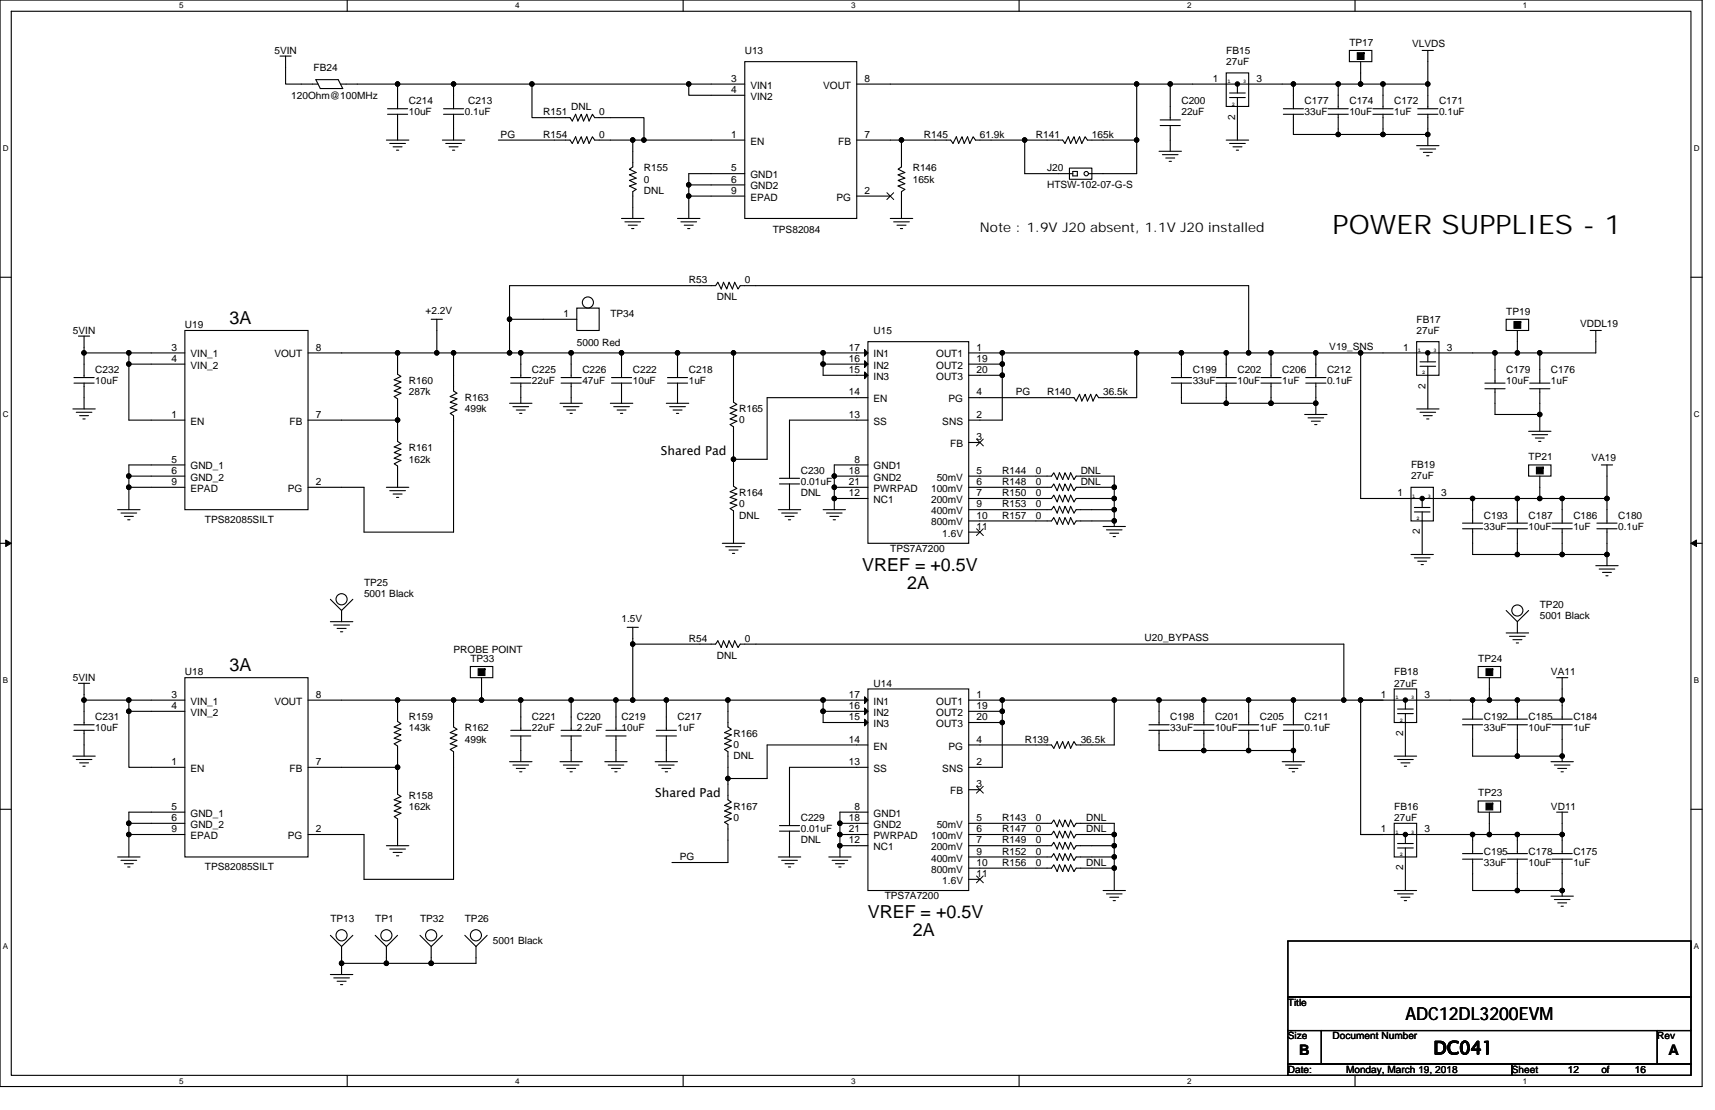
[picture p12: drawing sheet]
<svg xmlns="http://www.w3.org/2000/svg" width="432mm" height="279mm" viewBox="0 0 432 279" stroke-linecap="round" stroke-linejoin="round" font-family="sans-serif">
<path d="M0 0h428.6v273.5h-428.6zM2.8 2.8h422.9v267.9h-422.9z" fill="none" stroke="#000" stroke-width=".28"/>
<g fill="#fff">
<path d="M45.1 .3h1.1v2.3h-1.1z"/>
<path d="M45.1 271h1.1v2.2h-1.1z"/>
</g>
<path d="M87.4 0v2.8M87.4 270.7v2.8" fill="none" stroke="#000" stroke-width=".28"/>
<g fill="#fff">
<path d="M129.7 .3h1.1v2.3h-1.1z"/>
<path d="M129.7 271h1.1v2.2h-1.1z"/>
</g>
<path d="M172 0v2.8M172 270.7v2.8" fill="none" stroke="#000" stroke-width=".28"/>
<g fill="#fff">
<path d="M214.3 .3h1.1v2.3h-1.1z"/>
<path d="M214.3 271h1.1v2.2h-1.1z"/>
</g>
<path d="M256.6 0v2.8M256.6 270.7v2.8" fill="none" stroke="#000" stroke-width=".28"/>
<g fill="#fff">
<path d="M298.9 .3h1.1v2.3h-1.1z"/>
<path d="M298.9 271h1.1v2.2h-1.1z"/>
</g>
<path d="M341.2 0v2.8M341.2 270.7v2.8" fill="none" stroke="#000" stroke-width=".28"/>
<g fill="#fff">
<path d="M383.5 .3h1.1v2.3h-1.1z"/>
<path d="M383.5 271h1.1v2.2h-1.1z"/>
<path d="M.7 36.3h1.5v2.3h-1.5z"/>
<path d="M426.5 36.3h1.4v2.3h-1.4z"/>
<path d="M.7 103.3h1.5v2.2h-1.5z"/>
<path d="M426.5 103.3h1.4v2.2h-1.4z"/>
</g>
<path d="M0 69.8h2.8M425.7 69.8h2.9" fill="none" stroke="#000" stroke-width=".28"/>
<g fill="#fff">
<path d="M.7 170.2h1.4v2.3h-1.4z"/>
<path d="M426.5 170.2h1.3v2.3h-1.3z"/>
</g>
<path d="M0 136.8h2.8M425.7 136.8h2.9" fill="none" stroke="#000" stroke-width=".28"/>
<path d="M1.4 135.9l1.4 .9-1.4 .8zM425.7 136.8l1.4-.9v1.7z" fill="#000" stroke="#000" stroke-width=".25"/>
<g fill="#fff">
<path d="M.7 237.2h1.4v2.2h-1.4z"/>
<path d="M426.4 237.2h1.4v2.2h-1.4z"/>
</g>
<g fill="none" stroke="#000" stroke-width=".28">
<path d="M70.5 14.1h2.8M71.9 14.1v7.1h8.2M187.5 15.5h28.2v39.5h-28.2zM308.7 18.4h5.7v8.4h-5.7zM339.7 12.7h5.7v2.8h-5.7zM342.6 15.5v5.7M358.1 12.7h2.8M359.5 12.7v8.5M79.5 20h5.7l1.1 2.3h-5.7zM97.3 35.3h5.6M97.6 28.8h5M97.6 27.4h5"/>
<path d="M98.1 36.1h4M99 37h2.2M99.8 37.8h.6M100.1 28.8v6.5M100.1 21.2h-14.4M100.1 21.2h14.1M100.1 21.2v6.2M111.4 35.3h5.6M111.7 28.8h5M111.7 27.4h5M112.2 36.1h4M113.1 37h2.2"/>
<path d="M113.9 37.8h.6M114.2 28.8v6.5M114.2 21.2v6.2M114.2 21.2h19.7M125.5 35.3h18l.6 .8 .8-1.7 .6 1.7 .8-1.7 .6 1.7 .8-1.7 .6 1.7 .9-1.7 .5 .9h9.6M133.9 21.2v8.4h9.6l.6 .9 .8-1.7 .6 1.7 .8-1.7 .6 1.7 .8-1.7 .6 1.7 .9-1.7 .5 .8h12.4v5.7h25.4M133.9 21.2h39.5M159.3 35.3v6.7l-.8 .6 1.7 .8-1.7 .6 1.7 .9-1.7 .5 1.7 .8-1.7 .6 1.7 .9-.9 .5v6.8M159.3 35.3h2.8M173.4 21.2v2.8h14.1M187.5 21.2h-14.1M215.7 21.2h70.5"/>
<path d="M215.7 35.3h11.3M227 35.3v6.7l-.9 .6 1.7 .8-1.7 .6 1.7 .9-1.7 .5 1.7 .8-1.7 .6 1.7 .9-.8 .5v6.8M227 35.3h12.4l.5 .8 .9-1.7 .6 1.7 .8-1.7 .6 1.7 .8-1.7 .6 1.7 .8-1.7 .6 .9h12.4M258 35.3h9.6l.5 .8 .9-1.7 .6 1.7 .8-1.7 .6 1.7 .8-1.7 .6 1.7 .8-1.7 .6 .9h12.4M258 35.3v8.4h11.3M286.2 35.3v8.4h-12.1M286.2 21.2v14.1M286.2 21.2h8.4M291.8 38.1h5.7M292.1 31.6h5.1M292.1 30.2h5.1M292.7 38.9h3.9"/>
<path d="M293.5 39.8h2.3M294.6 21.2v9M294.6 31.6v6.5M294.6 21.2h31M308.7 35.3h5.7M309.6 23.4h3.9M309.6 36.1h3.9M309.6 24.6h3.9M310.4 37h2.3M311.3 37.8h.5M311.6 21.2v2.2M311.6 24.6v10.7"/>
<path d="M323.1 28.8h5.1M323.1 27.4h5.1M325.6 21.2v6.2M325.6 28.8v5h11.3M325.6 21.2h11.3M334.4 28.8h5.1M334.4 27.4h5.1M336.9 28.8v5M336.9 21.2h5.7M336.9 21.2v6.2M336.9 33.8h11.3M342.6 21.2h5.6"/>
<path d="M345.7 28.8h5.1M345.7 27.4h5.1M348.2 33.8h11.3M348.2 21.2v6.2M348.2 28.8v5M348.2 21.2h11.3M356.7 36.7h5.6M357 28.8h5M357 27.4h5M357.5 37.5h4M358.4 38.4h2.2M359.2 39.2h.6"/>
<path d="M359.5 21.2v6.2M359.5 33.8v2.9M359.5 28.8v5M156.5 55h5.6M157.3 55.8h4M158.2 56.7h2.2M159 57.5h.6M170.6 55h5.6M171.4 55.8h4M172.3 56.7h2.2M173.1 57.5h.6M173.4 49.4h14.1"/>
<path d="M173.4 46.5h14.1M173.4 49.4v5.6M173.4 46.5v2.9M187.5 43.7h-14.1v2.8M215.7 49.4h8.5M224.2 55h5.6M225 55.8h4M225.8 56.7h2.3M226.7 57.5h.6M269.3 43.7h.8M269.3 42.3h5.6v2.8h-5.6zM270.1 43.2h1.2v1.1h-1.2z"/>
<path d="M294.4 40.6h.5M145.2 77.6h5.7v5.6h-5.7zM18.6 96.4h5.1M18.6 95h5.1M19.7 84.6h2.9M21.2 96.4v6.5M21.2 84.6v4.2M21.2 88.8h11.2M21.2 88.8v6.2M32.4 88.8v2.9M32.4 91.7v14h14.1M46.5 83.2h31.1v45.1h-31.1z"/>
<path d="M46.5 88.8h-14.1M46.5 91.7h-14.1M77.6 88.8h22.5v5.4l.8 .5-1.6 .9 1.6 .6-1.6 .8 1.6 .6-1.6 .8 1.6 .6-1.6 .8 .8 .6v5.3M100.1 88.8h9.9M108.6 80.4h2.8M110 88.8h4.2M110 80.4v8.4M114.2 88.8v9.6l.8 .6-1.7 .8 1.7 .6-1.7 .8 1.7 .6-1.7 .8 1.7 .6-1.7 .9 .9 .5v29.3h-22.5v-11.2h-14.1M114.2 88.8h14.1M128.3 80.4v-8.5h51.9l.5-.8 .9 1.6 .6-1.6 .8 1.6 .6-1.6 .8 1.6 .6-1.6 .8 1.6 .6-.8h128v16.9M128.3 80.4v8.4M128.3 80.4h16.9"/>
<path d="M128.3 88.8h2.8M128.6 96.4h5M128.6 95h5M131.1 88.8v6.2M131.1 96.4v5.1M131.1 88.8h12.7M141.3 96.4h5M141.3 95h5M143.8 88.8h12.7M143.8 88.8v6.2M143.8 96.4v5.1M154 96.4h5"/>
<path d="M154 95h5M156.5 96.4v5.1M156.5 88.8h14.1M156.5 88.8v6.2M168.1 96.4h5M168.1 95h5M170.6 96.4v5.1M170.6 88.8h14.1M170.6 88.8v6.2M184.7 88.8v12.4l.8 .6-1.7 .8 1.7 .6-1.7 .9 1.7 .5-1.7 .9 1.7 .5-1.7 .9 .9 .5v8.2M184.7 88.8h22.5M207.2 88.8h11.3"/>
<path d="M207.2 88.8v2.9h11.3M207.2 91.7v2.8h11.3M218.5 86h25.4v50.8h-25.4zM243.9 94.5h8.4M243.9 91.7h8.4M243.9 88.8h8.4v2.9M252.3 91.7v2.8M252.3 94.5v11.2h-8.4M252.3 88.8h33.9M286.2 88.8h11.3M286.2 88.8v11.3h-9.6l-.6-.8-.8 1.6-.6-1.6-.8 1.6-.6-1.6-.8 1.6-.6-1.6-.8 1.6-.6-.8h-26.5M294.9 96.4h5.1"/>
<path d="M294.9 95h5.1M297.5 96.4v5.1h11.2M297.5 88.8v6.2M297.5 88.8h11.2M306.2 96.4h5.1M306.2 95h5.1M308.7 88.8v6.2M308.7 88.8h5.7M308.7 96.4v5.1M314.4 88.8h5.6M317.5 96.4h5.1M317.5 95h5.1"/>
<path d="M320 88.8h11.3M320 88.8v6.2M320 96.4v5.1M328.8 96.4h5M328.8 95h5M331.3 88.8h11.3M331.3 96.4v5.1M331.3 88.8v6.2M342.6 88.8v36.7h28.2M342.6 88.8h33.8M356.7 86h5.6v8.5h-5.6zM357.5 91.1h4"/>
<path d="M357.5 92.2h4M359.5 88.8v2.3M359.5 92.2v10.7M373.9 97.9h5M373.9 96.4h5M376.4 88.8h5.6M376.4 97.9v6.4h11.3M376.4 88.8v7.6M379.2 80.4h5.7v2.8h-5.7zM382 83.2v5.6M382 88.8h5.7M385.1 97.9h5.1"/>
<path d="M385.1 96.4h5.1M387.7 88.8v7.6M387.7 97.9v6.4M400.4 83.2h2.8M401.8 83.2v5.6h-14.1M18.4 102.9h5.6M19.2 103.8h3.9M20 104.6h2.3M20.9 105.5h.5M32.4 119.8h14.1M32.4 119.8v2.9M46.5 117h-14.1v2.8"/>
<path d="M77.6 105.7h22.5M100.1 105.7v5.4l.8 .6-1.6 .8 1.6 .6-1.6 .8 1.6 .6-1.6 .8 1.6 .6-1.6 .8 .8 .6v5.4M128.3 101.5h5.6M129.1 102.4h4M130 103.2h2.2M130.8 104.1h.6M141 101.5h5.6M141.8 102.4h4M142.7 103.2h2.2M143.5 104.1h.6M153.7 101.5h5.6M154.5 102.4h4"/>
<path d="M155.4 103.2h2.2M156.2 104.1h.6M167.8 101.5h5.6M168.6 102.4h4M169.5 103.2h2.2M170.3 104.1h.6M184.7 115.6v6.8l.8 .5-1.7 .9 1.7 .6-1.7 .8 1.7 .6-1.7 .8 1.7 .6-1.7 .8 .9 .6v8.2M210.1 119.8v2.9M218.5 117h-8.4v2.8h8.4M218.5 100.1h-25.4v15.5h-8.4M218.5 105.7h-19.7v14.7M243.9 119.8h20.9l.5-.8 .9 1.7 .5-1.7 .9 1.7 .5-1.7 .9 1.7 .6-1.7 .8 1.7 .6-.9h9.5v2.9"/>
<path d="M243.9 111.4h2.8M308.7 101.5h11.3M320 101.5h11.3M328.5 104.3h5.6M329.3 105.2h4M330.2 106h2.2M331 106.9h.6M331.3 101.5v2.8M356.7 102.9h5.6M357.5 103.8h4M358.4 104.6h2.2M359.2 105.5h.6"/>
<path d="M384.9 117h5.6v2.8h-5.6zM384.9 108.6h5.6M385.7 109.4h4M386.6 110.3h2.2M387.4 111.1h.6M387.7 104.3v4.3M387.7 119.8v5.7M403.2 117h2.8M404.6 117v8.5M29.6 128.3h5.7M30.5 129.1h3.9M31.3 130h2.3"/>
<path d="M32.2 130.8h.5M32.4 122.7h14.1M32.4 122.7v5.6M97.3 122.7h5.6M98.1 123.5h4M99 124.4h2.2M99.8 125.2h.6M181.9 136.8h5.6M182.7 137.6h4M183.6 138.5h2.2M184.4 139.3h.6M196 128.3h5.6"/>
<path d="M196.3 121.8h5M196.3 120.4h5M196.8 129.1h4M197.7 130h2.2M198.5 130.8h.6M198.8 121.8v6.5M207.2 128.3h5.7M208.1 129.1h3.9M208.9 130h2.3M209.8 130.8h.6M210.1 122.7v2.8M210.1 125.5v2.8"/>
<path d="M210.1 122.7h8.4M210.1 125.5h8.4M243.9 125.5h20.9l.5-.9 .9 1.7 .5-1.7 .9 1.7 .5-1.7 .9 1.7 .6-1.7 .8 1.7 .6-.8h9.5M243.9 133.9h2.8M277.7 132.5h5.7M278.6 133.4h3.9M279.4 134.2h2.3M280.3 135.1h.5M280.5 122.7v2.8M280.5 125.5v2.8M280.5 122.7h-9.5l-.6 .8-.8-1.7-.6 1.7-.9-1.7-.5 1.7-.9-1.7-.5 1.7-.9-1.7-.5 .9h-20.9M280.5 128.3h-9.5l-.6 .8-.8-1.7-.6 1.7-.9-1.7-.5 1.7-.9-1.7-.5 1.7-.9-1.7-.5 .9h-20.9"/>
<path d="M280.5 128.3v2.8M280.5 131.1h-9.5l-.6 .9-.8-1.7-.6 1.7-.9-1.7-.5 1.7-.9-1.7-.5 1.7-.9-1.7-.5 .8h-20.9M280.5 131.1v1.4M355.3 122.7h5.6v8.4h-5.6zM355.3 139.6h5.6M356.1 127.7h3.9M356.1 128.9h3.9M358.1 125.5v2.2M358.1 128.9v10.7M368.2 133.1h5.1M368.2 131.7h5.1M370.8 133.1v6.5h11.2"/>
<path d="M370.8 125.5v6.2M370.8 125.5h11.2M379.5 133.1h5.1M379.5 131.7h5.1M382 125.5v6.2M382 133.1v6.5M382 125.5h5.7M382 139.6h11.3M387.7 125.5h5.6M390.8 133.1h5.1M390.8 131.7h5.1M393.3 133.1v6.5"/>
<path d="M393.3 125.5h11.3M393.3 139.6h11.3M393.3 125.5v6.2M402.1 133.1h5M402.1 131.7h5M404.6 133.1v6.5M404.6 139.6v2.8M404.6 125.5v6.2M83.2 156.5h5.6M83.2 150.9l2.8 2.8 2.8-2.8M84 157.3h4M84.9 158.2h2.2"/>
<path d="M85.7 159h.6M86 153.7v2.8M157.9 157.9h2.8M159.3 157.9v4.2M356.1 140.4h3.9M357 141.3h2.2M357.8 142.1h.6M379.2 159.3h5.7M379.2 153.7l2.8 2.8 2.9-2.8M382 156.5v2.8M401.8 142.4h5.6M402.6 143.2h4"/>
<path d="M403.5 144.1h2.2M404.3 144.9h.6M19.7 172h2.9M21.2 172v4.2M21.2 176.2v6.2M21.2 176.2h11.2M32.4 176.2v2.8M32.4 179v14.1h14.1M32.4 179h14.1M46.5 170.6h31.1v45.1h-31.1zM46.5 176.2h-14.1M77.6 176.2h22.5"/>
<path d="M100.1 176.2v5.4l.8 .6-1.6 .8 1.6 .6-1.6 .8 1.6 .6-1.6 .8 1.6 .6-1.6 .8 .8 .6v5.3M100.1 176.2h14.1M114.2 176.2v6.8l.8 .6-1.7 .8 1.7 .6-1.7 .8 1.7 .6-1.7 .8 1.7 .6-1.7 .8 .9 .6v32.1h-22.5v-11.2h-14.1M114.2 176.2h7M118.4 167.8h5.7v2.8h-5.7zM121.2 170.6v5.6M121.2 176.2h9.9M131.1 176.2v7.6M131.1 176.2h12.7M143.8 176.2h11.3M143.8 176.2v7.6M155.1 176.2v7.6"/>
<path d="M155.1 176.2h4.2M159.3 176.2v-14.1h20.9l.5-.8 .9 1.7 .6-1.7 .8 1.7 .6-1.7 .8 1.7 .6-1.7 .8 1.7 .6-.9h151.9v14.1M159.3 176.2h8.5M167.8 176.2h15.5M167.8 176.2v7.6M183.3 176.2h23.9M183.3 176.2v6.8l.8 .6-1.7 .8 1.7 .6-1.7 .8 1.7 .6-1.7 .8 1.7 .6-1.7 .8 .9 .6v6.8M207.2 179v2.9h11.3M207.2 176.2h11.3M207.2 176.2v2.8M207.2 179h11.3M218.5 173.4h25.4v50.8h-25.4z"/>
<path d="M243.9 176.2h8.4M243.9 179h8.4M252.3 176.2h28.2M252.3 179v2.9M252.3 176.2v2.8M280.5 176.2h11.3M280.5 176.2v11.3h-9.5l-.6-.8-.8 1.7-.6-1.7-.9 1.7-.5-1.7-.9 1.7-.5-1.7-.9 1.7-.5-.9h-20.9M291.8 176.2v6.2M291.8 176.2h11.3M303.1 176.2h11.3M303.1 176.2v6.2M314.4 176.2h11.2"/>
<path d="M314.4 176.2v6.2M325.6 176.2v6.2M325.6 176.2h12.7M338.3 176.2h4.3M342.6 176.2h28.2M342.6 176.2h5.6M342.6 176.2v33.9M351 173.4h5.7v8.5h-5.7zM351.9 178.5h3.9M351.9 179.6h3.9M353.8 176.2v2.3M353.8 179.6v10.7"/>
<path d="M370.8 176.2h4.2M370.8 176.2v4.8M372.2 167.8h5.6v2.8h-5.6zM375 176.2h7M375 170.6v5.6M380.1 160.2h3.9M380.9 161h2.3M381.8 161.8h.5M382 176.2h11.3M382 176.2v4.8M391.9 170.6h2.8M393.3 176.2v4.8"/>
<path d="M393.3 170.6v5.6M18.4 190.3h5.6M18.6 183.8h5.1M18.6 182.4h5.1M19.2 191.2h3.9M20 192h2.3M20.9 192.9h.5M21.2 183.8v6.5M77.6 193.1h22.5M100.1 193.1v6.8l.8 .6-1.6 .8 1.6 .6-1.6 .8 1.6 .6-1.6 .8 1.6 .6-1.6 .8 .8 .6v6.8M128.3 191.7h5.6M128.6 185.3h5"/>
<path d="M128.6 183.8h5M129.1 192.6h4M130 193.4h2.2M130.8 194.3h.6M131.1 185.3v6.4M141 191.7h5.6M141.3 185.3h5M141.3 183.8h5M141.8 192.6h4M142.7 193.4h2.2M143.5 194.3h.6M143.8 185.3v6.4"/>
<path d="M152.3 191.7h5.6M152.5 185.3h5.1M152.5 183.8h5.1M153.1 192.6h4M154 193.4h2.2M154.8 194.3h.6M155.1 185.3v6.4M165 191.7h5.6M165.2 185.3h5.1M165.2 183.8h5.1M165.8 192.6h3.9M166.6 193.4h2.3"/>
<path d="M167.5 194.3h.6M167.8 185.3v6.4M218.5 187.5h-25.4v8.5h-9.8v5.3l.8 .6-1.7 .8 1.7 .6-1.7 .8 1.7 .6-1.7 .8 1.7 .6-1.7 .9 .9 .5v9.6h-14.1M218.5 193.1h-19.7v14.7M243.9 181.9h8.4M243.9 198.8h2.8M252.3 181.9v11.2h-8.4M289.3 183.8h5.1M289.3 182.4h5.1M291.8 183.8v5.1h11.3M300.6 183.8h5M300.6 182.4h5"/>
<path d="M303.1 183.8v5.1M303.1 188.9h11.3M311.8 183.8h5.1M311.8 182.4h5.1M314.4 188.9h11.2M314.4 183.8v5.1M322.8 191.7h5.7M323.1 183.8h5.1M323.1 182.4h5.1M323.7 192.6h3.9M324.5 193.4h2.3M325.4 194.3h.5"/>
<path d="M325.6 188.9v2.8M325.6 183.8v5.1M351 190.3h5.7M351.9 191.2h3.9M352.7 192h2.3M353.6 192.9h.5M368.2 182.4h5.1M368.2 181h5.1M370.8 182.4v7.9h11.2M379.5 182.4h5.1M379.5 181h5.1M382 182.4v7.9"/>
<path d="M382 190.3h11.3M390.5 191.7h5.6M390.8 182.4h5.1M390.8 181h5.1M391.4 192.6h3.9M392.2 193.4h2.2M393 194.3h.6M393.3 182.4v7.9M393.3 190.3v1.4M0 203.7h2.8M29.6 215.7h5.7M30.5 216.6h3.9"/>
<path d="M31.3 217.4h2.3M32.2 218.2h.5M32.4 207.2h14.1M32.4 210.1h14.1M32.4 210.1v5.6M32.4 207.2v2.9M46.5 204.4h-14.1v2.8M97.3 212.9h5.6M98.1 213.7h4M99 214.6h2.2M99.8 215.4h.6M196 215.7h5.6"/>
<path d="M196.3 209.2h5M196.3 207.8h5M196.8 216.6h4M197.7 217.4h2.2M198.5 218.2h.6M198.8 209.2v6.5M208.7 215.7h5.6M209.5 216.6h3.9M210.4 217.4h2.2M211.2 218.2h.6M211.5 207.2v2.9M211.5 210.1v2.8"/>
<path d="M211.5 212.9v2.8M211.5 207.2h7M211.5 210.1h7M211.5 212.9h7M218.5 204.4h-7v2.8M243.9 207.2h20.9l.5-.8 .9 1.7 .5-1.7 .9 1.7 .5-1.7 .9 1.7 .6-1.7 .8 1.7 .6-.9h9.5v2.9M243.9 212.9h20.9l.5-.9 .9 1.7 .5-1.7 .9 1.7 .5-1.7 .9 1.7 .6-1.7 .8 1.7 .6-.8h9.5M243.9 210.1h20.9l.5-.9 .9 1.7 .5-1.7 .9 1.7 .5-1.7 .9 1.7 .6-1.7 .8 1.7 .6-.8h9.5M243.9 215.7h20.9l.5-.8 .9 1.7 .5-1.7 .9 1.7 .5-1.7 .9 1.7 .6-1.7 .8 1.7 .6-.9h9.5M243.9 218.5h20.9l.5-.8 .9 1.7 .5-1.7 .9 1.7 .5-1.7 .9 1.7 .6-1.7 .8 1.7 .6-.9h9.5M280.5 212.9v2.8M280.5 210.1v2.8"/>
<path d="M280.5 215.7v2.8M280.5 218.5v5.7M342.6 210.1h28.2M342.6 210.1h5.6M351 207.2h5.7v8.5h-5.7zM351.9 212.3h3.9M351.9 213.4h3.9M353.8 210.1v2.2M353.8 213.4v10.8M368.2 216.3h5.1M368.2 214.9h5.1M370.8 210.1h4.2"/>
<path d="M370.8 216.3v7.9h11.2M370.8 210.1v4.8M372.2 201.6h5.6v2.8h-5.6zM375 210.1h7M375 204.4v5.7M379.5 216.3h5.1M379.5 214.9h5.1M382 216.3v7.9M382 210.1h11.3M382 210.1v4.8M390.8 216.3h5.1M390.8 214.9h5.1"/>
<path d="M391.9 204.4h2.8M393.3 210.1v4.8M393.3 204.4v5.7M393.3 216.3v7.9M425.7 203.7h2.9M83.2 235.4l2.8 2.9 2.8-2.9M86 238.3v4.2M94.5 235.4l2.8 2.9 2.8-2.9M97.3 238.3v4.2M105.7 235.4l2.9 2.9 2.8-2.9M108.6 238.3v4.2M117 235.4l2.8 2.9 2.9-2.9"/>
<path d="M119.8 238.3v4.2h-11.2M243.9 221.3h2.8M277.7 224.2h5.7M278.6 225h3.9M279.4 225.8h2.3M280.3 226.7h.5M324.3 236.9h101.4v14.1h-101.4zM351 224.2h5.7M351.9 225h3.9M352.7 225.8h2.3M353.6 226.7h.5M382 224.2h11.3"/>
<path d="M390.5 225.6h5.6M391.4 226.4h3.9M392.2 227.3h2.2M393 228.1h.6M393.3 224.2v1.4M83.2 245.3h5.6M84 246.1h4M84.9 247h2.2M85.7 247.8h.6M86 242.5h11.3M86 242.5v2.8M97.3 242.5h11.3"/>
<path d="M324.3 251h101.4v8.4h-101.4zM324.3 259.4h8.4v8.5h-8.4zM332.7 259.4h84.6v8.5h-84.6zM417.3 259.4h8.4v8.5h-8.4zM324.3 267.9h56.3v2.8h-56.3zM380.6 267.9h45.1v2.8h-45.1z"/>
<circle cx="273.5" cy="43.7" r=".55"/>
<circle cx="148" cy="76.1" r="1.4"/>
<circle cx="86" cy="150.8" r="1.4"/>
<circle cx="382" cy="153.7" r="1.4"/>
<circle cx="86" cy="235.4" r="1.4"/>
<circle cx="97.3" cy="235.4" r="1.4"/>
<circle cx="108.6" cy="235.4" r="1.41"/>
<circle cx="119.8" cy="235.4" r="1.4"/>
</g>
<g fill="#000" stroke="#000" stroke-width=".28">
<path d="M217.7 88l.8 .8-.8 .9zM217.7 90.8l.8 .9-.8 .8zM217.7 93.6l.8 .9-.8 .8zM217.7 175.4l.8 .8-.8 .9zM217.7 178.2l.8 .8-.8 .9zM217.7 181l.8 .9-.8 .8z"/>
<path d="M341.7 13.3v1.7h1.7v-1.7z" fill-rule="evenodd"/>
<path d="M381.2 80.9v1.7h1.7v-1.7z" fill-rule="evenodd"/>
<path d="M386.8 117.6v1.7h1.7v-1.7z" fill-rule="evenodd"/>
<path d="M120.4 168.3v1.7h1.7v-1.7z" fill-rule="evenodd"/>
<path d="M374.1 168.3v1.7h1.7v-1.7z" fill-rule="evenodd"/>
<path d="M374.1 202.2v1.7h1.7v-1.7z" fill-rule="evenodd"/>
<circle cx="100.1" cy="21.1" r=".55"/>
<circle cx="114.2" cy="21.1" r=".55"/>
<circle cx="133.9" cy="21.1" r=".55"/>
<circle cx="159.3" cy="35.2" r=".55"/>
<circle cx="162.1" cy="35.2" r=".55"/>
<circle cx="173.4" cy="21.1" r=".55"/>
<circle cx="227" cy="35.2" r=".55"/>
<circle cx="258" cy="35.2" r=".55"/>
<circle cx="286.2" cy="35.2" r=".55"/>
<circle cx="286.2" cy="21.1" r=".55"/>
<circle cx="294.6" cy="21.1" r=".55"/>
<circle cx="311.5" cy="21.1" r=".55"/>
<circle cx="325.6" cy="21.1" r=".55"/>
<circle cx="336.9" cy="33.8" r=".55"/>
<circle cx="336.9" cy="21.1" r=".55"/>
<circle cx="342.6" cy="21.1" r=".55"/>
<circle cx="348.2" cy="33.8" r=".56"/>
<circle cx="348.2" cy="21.1" r=".56"/>
<circle cx="359.5" cy="21.1" r=".55"/>
<circle cx="359.5" cy="33.8" r=".55"/>
<circle cx="173.4" cy="49.3" r=".55"/>
<circle cx="173.4" cy="46.5" r=".55"/>
<circle cx="21.1" cy="88.8" r=".55"/>
<circle cx="32.4" cy="91.6" r=".55"/>
<circle cx="32.4" cy="88.8" r=".55"/>
<circle cx="100.1" cy="88.8" r=".55"/>
<circle cx="110" cy="88.8" r=".55"/>
<circle cx="114.2" cy="88.8" r=".55"/>
<circle cx="128.3" cy="80.4" r=".56"/>
<circle cx="128.3" cy="88.8" r=".55"/>
<circle cx="131.1" cy="88.8" r=".55"/>
<circle cx="143.8" cy="88.8" r=".56"/>
<circle cx="156.5" cy="88.8" r=".55"/>
<circle cx="170.6" cy="88.8" r=".55"/>
<circle cx="184.7" cy="88.8" r=".55"/>
<circle cx="207.2" cy="88.8" r=".56"/>
<circle cx="207.2" cy="91.6" r=".56"/>
<circle cx="252.3" cy="94.5" r=".56"/>
<circle cx="252.3" cy="91.6" r=".55"/>
<circle cx="252.3" cy="88.8" r=".55"/>
<circle cx="286.2" cy="88.8" r=".55"/>
<circle cx="297.5" cy="88.8" r=".55"/>
<circle cx="308.7" cy="88.8" r=".55"/>
<circle cx="314.4" cy="88.8" r=".55"/>
<circle cx="320" cy="88.8" r=".56"/>
<circle cx="331.3" cy="88.8" r=".55"/>
<circle cx="342.6" cy="88.8" r=".55"/>
<circle cx="359.5" cy="88.8" r=".55"/>
<circle cx="376.4" cy="88.8" r=".56"/>
<circle cx="382" cy="88.8" r=".55"/>
<circle cx="387.7" cy="88.8" r=".55"/>
<circle cx="32.4" cy="119.8" r=".55"/>
<circle cx="100.1" cy="105.7" r=".55"/>
<circle cx="184.7" cy="115.6" r=".56"/>
<circle cx="210.1" cy="119.8" r=".55"/>
<circle cx="308.7" cy="101.5" r=".56"/>
<circle cx="320" cy="101.5" r=".57"/>
<circle cx="331.3" cy="101.5" r=".56"/>
<circle cx="387.7" cy="104.3" r=".55"/>
<circle cx="32.4" cy="122.6" r=".56"/>
<circle cx="210" cy="122.6" r=".56"/>
<circle cx="210.1" cy="125.5" r=".55"/>
<circle cx="280.5" cy="122.6" r=".56"/>
<circle cx="280.5" cy="125.5" r=".55"/>
<circle cx="280.5" cy="128.3" r=".55"/>
<circle cx="280.5" cy="131.1" r=".55"/>
<circle cx="358.1" cy="125.5" r=".55"/>
<circle cx="370.8" cy="125.5" r=".55"/>
<circle cx="382" cy="125.5" r=".55"/>
<circle cx="382" cy="139.6" r=".55"/>
<circle cx="387.7" cy="125.5" r=".55"/>
<circle cx="393.3" cy="125.5" r=".55"/>
<circle cx="393.3" cy="139.6" r=".55"/>
<circle cx="404.6" cy="125.5" r=".56"/>
<circle cx="404.6" cy="139.6" r=".56"/>
<circle cx="21.1" cy="176.2" r=".55"/>
<circle cx="32.4" cy="179" r=".56"/>
<circle cx="32.4" cy="176.2" r=".55"/>
<circle cx="100.1" cy="176.2" r=".55"/>
<circle cx="114.2" cy="176.2" r=".55"/>
<circle cx="121.2" cy="176.2" r=".55"/>
<circle cx="131.1" cy="176.2" r=".55"/>
<circle cx="143.8" cy="176.2" r=".56"/>
<circle cx="155.1" cy="176.2" r=".55"/>
<circle cx="159.3" cy="176.2" r=".55"/>
<circle cx="159.3" cy="162.1" r=".55"/>
<circle cx="167.8" cy="176.2" r=".55"/>
<circle cx="183.3" cy="176.2" r=".55"/>
<circle cx="207.2" cy="179" r=".57"/>
<circle cx="207.2" cy="176.2" r=".56"/>
<circle cx="252.3" cy="179" r=".56"/>
<circle cx="252.3" cy="176.2" r=".55"/>
<circle cx="280.5" cy="176.2" r=".55"/>
<circle cx="291.8" cy="176.2" r=".56"/>
<circle cx="303.1" cy="176.2" r=".55"/>
<circle cx="314.4" cy="176.2" r=".55"/>
<circle cx="325.6" cy="176.2" r=".55"/>
<circle cx="338.3" cy="176.2" r=".55"/>
<circle cx="342.6" cy="176.2" r=".55"/>
<circle cx="353.8" cy="176.2" r=".55"/>
<circle cx="370.8" cy="176.2" r=".55"/>
<circle cx="375" cy="176.2" r=".55"/>
<circle cx="382" cy="176.2" r=".55"/>
<circle cx="393.3" cy="176.2" r=".55"/>
<circle cx="100.1" cy="193.1" r=".56"/>
<circle cx="183.3" cy="196" r=".55"/>
<circle cx="252.3" cy="181.9" r=".55"/>
<circle cx="303.1" cy="188.9" r=".55"/>
<circle cx="314.4" cy="188.9" r=".55"/>
<circle cx="325.6" cy="188.9" r=".55"/>
<circle cx="382" cy="190.3" r=".55"/>
<circle cx="393.3" cy="190.3" r=".55"/>
<circle cx="32.4" cy="207.2" r=".56"/>
<circle cx="32.4" cy="210.1" r=".55"/>
<circle cx="211.4" cy="207.2" r=".56"/>
<circle cx="211.5" cy="210.1" r=".55"/>
<circle cx="211.5" cy="212.9" r=".55"/>
<circle cx="280.5" cy="218.5" r=".55"/>
<circle cx="280.5" cy="210.1" r=".55"/>
<circle cx="280.5" cy="212.9" r=".55"/>
<circle cx="280.5" cy="215.7" r=".55"/>
<circle cx="353.8" cy="210.1" r=".55"/>
<circle cx="370.8" cy="210.1" r=".55"/>
<circle cx="375" cy="210.1" r=".55"/>
<circle cx="382" cy="210.1" r=".55"/>
<circle cx="393.3" cy="210.1" r=".55"/>
<circle cx="382" cy="224.2" r=".55"/>
<circle cx="393.3" cy="224.2" r=".55"/>
<circle cx="86" cy="242.5" r=".56"/>
<circle cx="97.3" cy="242.5" r=".56"/>
<circle cx="108.5" cy="242.5" r=".57"/>
</g>
<path d="M223.3 48.5l1.7 1.7M225 48.5l-1.7 1.7M245.9 110.5l1.7 1.7M247.6 110.5l-1.7 1.7M245.9 133.1l1.7 1.7M247.6 133.1l-1.7 1.7M245.9 197.9l1.7 1.7M247.6 197.9l-1.7 1.7M245.9 220.5l1.7 1.7M247.6 220.5l-1.7 1.7" fill="none" stroke="#000" stroke-width=".25"/>
<text font-size="6.8" x="335.5" y="59">POWER SUPPLIES - 1</text>
<g font-size="4.5">
<text x="57.8" y="81.6">3A</text>
<text x="217.1" y="143.6">VREF = +0.5V</text>
<text x="228.4" y="148.3">2A</text>
<text x="57.8" y="169">3A</text>
<text x="218.5" y="231">VREF = +0.5V</text>
<text x="229.8" y="235.7">2A</text>
<text x="353.8" y="256.9">ADC12DL3200EVM</text>
<text x="360.9" y="265.3">DC041</text>
</g>
<g font-size="3.7">
<text x="327.1" y="265.6">B</text>
<text x="420.1" y="265.6">A</text>
</g>
<text font-size="3.4" x="246.7" y="58.4">Note : 1.9V J20 absent, 1.1V J20 installed</text>
<g font-size="3.1">
<text x="166.4" y="114.5">Shared Pad</text>
<text x="165" y="200.5">Shared Pad</text>
</g>
<g font-size="2.5">
<text x="339.7" y="11.6">TP17</text>
<text x="355.5" y="11.9">VLVDS</text>
<text x="69.1" y="13.5">5VIN</text>
<text x="79" y="17.8">FB24</text>
<text x="187.5" y="13.5">U13</text>
<text x="308.7" y="13.5">FB15</text>
<text x="308.7" y="16.4">27uF</text>
<text x="184.1" y="20.6">3</text>
<text x="184.1" y="23.4">4</text>
<text x="188.9" y="22.3">VIN1</text>
<text x="207.2" y="22.3">VOUT</text>
<text x="217.7" y="20.6">8</text>
<text x="305.4" y="20.6">1</text>
<text x="316.4" y="20.6">3</text>
<text x="73.3" y="24.8">120Ohm@100MHz</text>
<text x="102.9" y="26.2">C214</text>
<text x="102.9" y="29">10uF</text>
<text x="117" y="29">0.1uF</text>
<text x="117.9" y="26.2">C213</text>
<text x="136.8" y="29">R151</text>
<text x="143.8" y="27.6">DNL</text>
<text x="150.9" y="29">0</text>
<text x="188.9" y="25.1">VIN2</text>
<text x="297.5" y="26.2">C200</text>
<text x="297.5" y="29">22uF</text>
<text x="328.5" y="26.2">C177</text>
<text x="328.5" y="29">33uF</text>
<text x="339.7" y="26.2">C174</text>
<text x="339.7" y="29">10uF</text>
<text x="351" y="26.2">C172</text>
<text x="351" y="29">1uF</text>
<text x="362.3" y="26.2">C171</text>
<text x="362.3" y="29">0.1uF</text>
<text x="126" y="34.7">PG</text>
<text x="136.8" y="34.7">R154</text>
<text x="150.9" y="34.7">0</text>
<text x="184.1" y="34.7">1</text>
<text x="217.7" y="34.7">7</text>
<text x="232.6" y="34.7">R145</text>
<text x="246.7" y="34.7">61.9k</text>
<text x="260.8" y="34.7">R141</text>
<text x="274.9" y="34.7">165k</text>
<text x="311" y="30.2" transform="rotate(-90 311 30.2)">2</text>
<text x="188.9" y="36.4">EN</text>
<text x="211.1" y="36.4">FB</text>
<text x="162.1" y="43.1">R155</text>
<text x="162.1" y="46">0</text>
<text x="184.1" y="43.1">5</text>
<text x="184.1" y="46">6</text>
<text x="188.9" y="44.9">GND1</text>
<text x="188.9" y="47.7">GND2</text>
<text x="229.8" y="43.1">R146</text>
<text x="229.8" y="46">165k</text>
<text x="263.6" y="43.1">J20</text>
<text x="263.6" y="47.4">HTSW-102-07-G-S</text>
<text x="162.1" y="48.8">DNL</text>
<text x="184.1" y="48.8">9</text>
<text x="188.9" y="50.5">EPAD</text>
<text x="210.6" y="50.5">PG</text>
<text x="217.7" y="48.8">2</text>
<text x="194.6" y="58.7">TPS82084</text>
<text x="173.4" y="71.3">R53</text>
<text x="187.5" y="71.3">0</text>
<text x="180.5" y="75.6">DNL</text>
<text x="46.5" y="82.6">U19</text>
<text x="107.1" y="79">+2.2V</text>
<text x="141.8" y="79.8">1</text>
<text x="153.7" y="79.8">TP34</text>
<text x="356.7" y="81.2">FB17</text>
<text x="379.2" y="79.2">TP19</text>
<text x="397.8" y="82.3">VDDL19</text>
<text x="18.4" y="84">5VIN</text>
<text x="43.2" y="88.2">3</text>
<text x="48" y="90">VIN_1</text>
<text x="69.1" y="90">VOUT</text>
<text x="79.5" y="88.2">8</text>
<text x="145.2" y="87.1">5000 Red</text>
<text x="213.7" y="88.2">17</text>
<text x="219.9" y="84">U15</text>
<text x="219.9" y="90">IN1</text>
<text x="235.7" y="90">OUT1</text>
<text x="245.9" y="88.2">1</text>
<text x="334.7" y="88.2">V19_SNS</text>
<text x="353.3" y="88.2">1</text>
<text x="356.7" y="84">27uF</text>
<text x="364.3" y="88.2">3</text>
<text x="24" y="93.9">C232</text>
<text x="43.2" y="91.1">4</text>
<text x="48" y="92.8">VIN_2</text>
<text x="133.9" y="93.9">C225</text>
<text x="146.6" y="93.9">C226</text>
<text x="159.3" y="93.9">C222</text>
<text x="173.4" y="93.9">C218</text>
<text x="213.7" y="91.1">16</text>
<text x="213.7" y="93.9">15</text>
<text x="219.9" y="92.8">IN2</text>
<text x="219.9" y="95.6">IN3</text>
<text x="235.7" y="92.8">OUT2</text>
<text x="235.7" y="95.6">OUT3</text>
<text x="245.9" y="91.1">19</text>
<text x="245.9" y="93.9">20</text>
<text x="300.3" y="93.9">C199</text>
<text x="311.6" y="93.9">C202</text>
<text x="322.8" y="93.9">C206</text>
<text x="334.1" y="93.9">C212</text>
<text x="379.2" y="93.9">C179</text>
<text x="390.5" y="93.9">C176</text>
<text x="24" y="96.7">10uF</text>
<text x="102.9" y="96.7">R160</text>
<text x="102.9" y="99.5">287k</text>
<text x="117" y="100.9">R163</text>
<text x="133.9" y="96.7">22uF</text>
<text x="146.6" y="96.7">47uF</text>
<text x="159.3" y="96.7">10uF</text>
<text x="173.4" y="96.7">1uF</text>
<text x="213.7" y="99.5">14</text>
<text x="219.9" y="101.2">EN</text>
<text x="238.8" y="101.2">PG</text>
<text x="245.9" y="99.5">4</text>
<text x="255.7" y="99.5">PG</text>
<text x="263.6" y="99.5">R140</text>
<text x="277.7" y="99.5">36.5k</text>
<text x="300.3" y="96.7">33uF</text>
<text x="311.6" y="96.7">10uF</text>
<text x="322.8" y="96.7">1uF</text>
<text x="334.1" y="96.7">0.1uF</text>
<text x="358.9" y="97.9" transform="rotate(-90 358.9 97.9)">2</text>
<text x="379.2" y="96.7">10uF</text>
<text x="390.5" y="96.7">1uF</text>
<text x="43.2" y="105.2">1</text>
<text x="48" y="106.9">EN</text>
<text x="72.9" y="106.9">FB</text>
<text x="79.5" y="105.2">7</text>
<text x="117" y="103.8">499k</text>
<text x="186.1" y="103.8">R165</text>
<text x="186.1" y="106.6">0</text>
<text x="213.7" y="105.2">13</text>
<text x="219.9" y="106.9">SS</text>
<text x="237.3" y="106.9">SNS</text>
<text x="245.9" y="105.2">2</text>
<text x="102.9" y="113.6">R161</text>
<text x="239.2" y="112.5">FB</text>
<text x="245.9" y="110.8">3</text>
<text x="43.2" y="116.4">5</text>
<text x="43.2" y="119.3">6</text>
<text x="48" y="118.2">GND_1</text>
<text x="102.9" y="116.4">162k</text>
<text x="201.6" y="119.3">C230</text>
<text x="213.7" y="119.3">18</text>
<text x="215.1" y="116.4">8</text>
<text x="219.9" y="118.2">GND1</text>
<text x="245.9" y="119.3">5</text>
<text x="252.3" y="119.3">R144</text>
<text x="260.8" y="119.3">0</text>
<text x="272.1" y="119.3">DNL</text>
<text x="355.3" y="117.9">FB19</text>
<text x="384.9" y="115.9">TP21</text>
<text x="400.7" y="116.2">VA19</text>
<text x="43.2" y="122.1">9</text>
<text x="48" y="121">GND_2</text>
<text x="48" y="123.8">EPAD</text>
<text x="72.5" y="123.8">PG</text>
<text x="79.5" y="122.1">2</text>
<text x="186.1" y="124.9">R164</text>
<text x="201.6" y="122.1">0.01uF</text>
<text x="201.6" y="124.9">DNL</text>
<text x="213.7" y="124.9">12</text>
<text x="213.7" y="122.1">21</text>
<text x="219.9" y="121">GND2</text>
<text x="219.9" y="123.8">PWRPAD</text>
<text x="234.4" y="123.8">100mV</text>
<text x="235.8" y="121">50mV</text>
<text x="245.9" y="124.9">7</text>
<text x="245.9" y="122.1">6</text>
<text x="252.3" y="122.1">R148</text>
<text x="252.3" y="124.9">R150</text>
<text x="260.8" y="122.1">0</text>
<text x="260.8" y="124.9">0</text>
<text x="272.1" y="122.1">DNL</text>
<text x="351.9" y="124.9">1</text>
<text x="355.3" y="120.7">27uF</text>
<text x="362.9" y="124.9">3</text>
<text x="51.6" y="131.7">TPS82085SILT</text>
<text x="186.1" y="127.7">0</text>
<text x="186.1" y="130.5">DNL</text>
<text x="219.9" y="126.6">NC1</text>
<text x="234.4" y="129.4">400mV</text>
<text x="234.4" y="126.6">200mV</text>
<text x="245.9" y="127.7">9</text>
<text x="245.9" y="130.5">10</text>
<text x="252.3" y="130.5">R157</text>
<text x="252.3" y="127.7">R153</text>
<text x="260.8" y="130.5">0</text>
<text x="260.8" y="127.7">0</text>
<text x="373.6" y="130.5">C193</text>
<text x="384.9" y="130.5">C187</text>
<text x="396.1" y="130.5">C186</text>
<text x="407.4" y="130.5">C180</text>
<text x="234.4" y="132.3">800mV</text>
<text x="237.3" y="135.1">1.6V</text>
<text x="245.9" y="133.4">11</text>
<text x="357.5" y="134.5" transform="rotate(-90 357.5 134.5)">2</text>
<text x="373.6" y="133.4">33uF</text>
<text x="384.9" y="133.4">10uF</text>
<text x="396.1" y="133.4">1uF</text>
<text x="407.4" y="133.4">0.1uF</text>
<text x="224.2" y="139">TPS7A7200</text>
<text x="91.7" y="147.5">TP25</text>
<text x="91.7" y="150.3">5001 Black</text>
<text x="387.7" y="153.1">TP20</text>
<text x="387.7" y="155.9">5001 Black</text>
<text x="156.5" y="156.5">1.5V</text>
<text x="173.4" y="161.6">R54</text>
<text x="187.5" y="161.6">0</text>
<text x="288.2" y="161.5">U20_BYPASS</text>
<text x="114.2" y="164.4">PROBE POINT</text>
<text x="118.4" y="166.6">TP33</text>
<text x="180.5" y="165.8">DNL</text>
<text x="372.2" y="166.6">TP24</text>
<text x="18.4" y="171.4">5VIN</text>
<text x="46.5" y="170">U18</text>
<text x="219.9" y="172.8">U14</text>
<text x="351" y="170">FB18</text>
<text x="351" y="172.8">27uF</text>
<text x="390.5" y="170">VA11</text>
<text x="43.2" y="175.6">3</text>
<text x="43.2" y="178.5">4</text>
<text x="48" y="177.4">VIN_1</text>
<text x="69.1" y="177.4">VOUT</text>
<text x="79.5" y="175.6">8</text>
<text x="213.7" y="175.6">17</text>
<text x="213.7" y="178.5">16</text>
<text x="219.9" y="177.4">IN1</text>
<text x="235.7" y="177.4">OUT1</text>
<text x="245.9" y="175.6">1</text>
<text x="245.9" y="178.5">19</text>
<text x="347.6" y="175.6">1</text>
<text x="358.6" y="175.6">3</text>
<text x="24" y="181.3">C231</text>
<text x="24" y="184.1">10uF</text>
<text x="48" y="180.2">VIN_2</text>
<text x="102.9" y="181.3">R159</text>
<text x="102.9" y="184.1">143k</text>
<text x="117" y="184.1">R162</text>
<text x="133.9" y="181.3">C221</text>
<text x="133.9" y="184.1">22uF</text>
<text x="145.2" y="181.3">C220</text>
<text x="145.2" y="184.1">2.2uF</text>
<text x="156.5" y="181.3">C219</text>
<text x="156.5" y="184.1">10uF</text>
<text x="170.6" y="181.3">C217</text>
<text x="170.6" y="184.1">1uF</text>
<text x="184.7" y="185.5">R166</text>
<text x="213.7" y="181.3">15</text>
<text x="219.9" y="180.2">IN2</text>
<text x="219.9" y="183">IN3</text>
<text x="235.7" y="180.2">OUT2</text>
<text x="235.7" y="183">OUT3</text>
<text x="245.9" y="181.3">20</text>
<text x="294.6" y="181.3">C198</text>
<text x="294.6" y="184.1">33uF</text>
<text x="305.9" y="181.3">C201</text>
<text x="305.9" y="184.1">10uF</text>
<text x="317.2" y="181.3">C205</text>
<text x="317.2" y="184.1">1uF</text>
<text x="328.5" y="181.3">C211</text>
<text x="328.5" y="184.1">0.1uF</text>
<text x="353.3" y="185.3" transform="rotate(-90 353.3 185.3)">2</text>
<text x="373.6" y="181.3">C192</text>
<text x="373.6" y="184.1">33uF</text>
<text x="384.9" y="181.3">C185</text>
<text x="384.9" y="184.1">10uF</text>
<text x="396.1" y="181.3">C184</text>
<text x="396.1" y="184.1">1uF</text>
<text x="117" y="186.9">499k</text>
<text x="184.7" y="188.3">0</text>
<text x="184.7" y="191.2">DNL</text>
<text x="213.7" y="186.9">14</text>
<text x="219.9" y="188.7">EN</text>
<text x="238.8" y="188.7">PG</text>
<text x="245.9" y="186.9">4</text>
<text x="258" y="186.9">R139</text>
<text x="272.1" y="186.9">36.5k</text>
<text x="43.2" y="192.6">1</text>
<text x="48" y="194.3">EN</text>
<text x="72.9" y="194.3">FB</text>
<text x="79.5" y="192.6">7</text>
<text x="213.7" y="192.6">13</text>
<text x="219.9" y="194.3">SS</text>
<text x="237.3" y="194.3">SNS</text>
<text x="245.9" y="192.6">2</text>
<text x="43.2" y="203.8">5</text>
<text x="102.9" y="201">R158</text>
<text x="102.9" y="203.9">162k</text>
<text x="184.7" y="203.9">R167</text>
<text x="215.1" y="203.8">8</text>
<text x="239.2" y="199.9">FB</text>
<text x="245.9" y="198.2">3</text>
<text x="351" y="203.9">FB16</text>
<text x="372.2" y="200.5">TP23</text>
<text x="390.5" y="203.9">VD11</text>
<text x="43.2" y="206.7">6</text>
<text x="43.2" y="209.5">9</text>
<text x="48" y="205.6">GND_1</text>
<text x="48" y="208.4">GND_2</text>
<text x="79.5" y="209.5">2</text>
<text x="184.7" y="206.7">0</text>
<text x="201.6" y="206.7">C229</text>
<text x="201.6" y="209.5">0.01uF</text>
<text x="213.7" y="206.7">18</text>
<text x="213.7" y="209.5">21</text>
<text x="219.9" y="205.6">GND1</text>
<text x="219.9" y="208.4">GND2</text>
<text x="235.8" y="208.4">50mV</text>
<text x="245.9" y="209.5">6</text>
<text x="245.9" y="206.7">5</text>
<text x="252.3" y="206.7">R143</text>
<text x="252.3" y="209.5">R147</text>
<text x="260.8" y="206.7">0</text>
<text x="260.8" y="209.5">0</text>
<text x="273.5" y="206.7">DNL</text>
<text x="273.5" y="209.5">DNL</text>
<text x="347.6" y="209.5">1</text>
<text x="351" y="206.7">27uF</text>
<text x="358.6" y="209.5">3</text>
<text x="48" y="211.2">EPAD</text>
<text x="72.5" y="211.2">PG</text>
<text x="201.6" y="212.3">DNL</text>
<text x="213.7" y="212.3">12</text>
<text x="219.9" y="214">NC1</text>
<text x="219.9" y="211.2">PWRPAD</text>
<text x="234.4" y="214">200mV</text>
<text x="234.4" y="211.2">100mV</text>
<text x="245.9" y="215.1">9</text>
<text x="245.9" y="212.3">7</text>
<text x="252.3" y="212.3">R149</text>
<text x="252.3" y="215.1">R152</text>
<text x="260.8" y="212.3">0</text>
<text x="260.8" y="215.1">0</text>
<text x="373.6" y="215.1">C195</text>
<text x="384.9" y="215.1">C178</text>
<text x="396.1" y="215.1">C175</text>
<text x="51.6" y="219.1">TPS82085SILT</text>
<text x="171.2" y="216.5">PG</text>
<text x="234.4" y="216.9">400mV</text>
<text x="234.4" y="219.7">800mV</text>
<text x="245.9" y="217.9">10</text>
<text x="245.9" y="220.7">11</text>
<text x="252.3" y="218">R156</text>
<text x="260.8" y="218">0</text>
<text x="273.5" y="218">DNL</text>
<text x="353.3" y="219.1" transform="rotate(-90 353.3 219.1)">2</text>
<text x="373.6" y="218">33uF</text>
<text x="384.9" y="218">10uF</text>
<text x="396.1" y="218">1uF</text>
<text x="222.8" y="226.4">TPS7A7200</text>
<text x="237.3" y="222.5">1.6V</text>
<text x="83.2" y="232.1">TP13</text>
<text x="94.5" y="232.1">TP1</text>
<text x="105.7" y="232.1">TP32</text>
<text x="117" y="232.1">TP26</text>
<text x="124.1" y="237.7">5001 Black</text>
<text x="324.3" y="253.2">Title</text>
<text x="324.3" y="261.6">Size</text>
<text x="335.5" y="261.6">Document Number</text>
<text x="417.3" y="261.6">Rev</text>
<text x="324.3" y="270.1">Date:</text>
<text x="338.9" y="270.1">Monday, March 19, 2018</text>
<text x="380.6" y="270.1">Sheet</text>
<text x="394.7" y="270.1">12</text>
<text x="403.2" y="270.1">of</text>
<text x="411.6" y="270.1">16</text>
</g>
<g font-size="2">
<text x="45.1" y="2.1">5</text>
<text x="129.7" y="2.1">4</text>
<text x="214.3" y="2.1">3</text>
<text x="298.9" y="2.1">2</text>
<text x="383.5" y="2.1">1</text>
<text x=".7" y="38.1">D</text>
<text x="426.5" y="38.1">D</text>
<text x=".7" y="105.1">C</text>
<text x="426.5" y="105.1">C</text>
<text x=".7" y="172">B</text>
<text x="426.5" y="172">B</text>
<text x=".7" y="239">A</text>
<text x="426.5" y="239">A</text>
<text x="45.1" y="272.8">5</text>
<text x="129.7" y="272.8">4</text>
<text x="214.3" y="272.8">3</text>
<text x="298.9" y="272.8">2</text>
<text x="383.5" y="272.8">1</text>
</g>
<g font-size="1.4">
<text x="309" y="20.9">1</text>
<text x="313" y="20.9">3</text>
<text x="310.2" y="26.6">2</text>
<text x="357" y="88.6">1</text>
<text x="360.9" y="88.6">3</text>
<text x="358.1" y="94.2">2</text>
<text x="355.5" y="125.2">1</text>
<text x="359.5" y="125.2">3</text>
<text x="356.7" y="130.9">2</text>
<text x="351.3" y="176">1</text>
<text x="355.3" y="176">3</text>
<text x="352.4" y="181.6">2</text>
<text x="351.3" y="209.8">1</text>
<text x="355.3" y="209.8">3</text>
<text x="352.4" y="215.5">2</text>
</g>
</svg>
